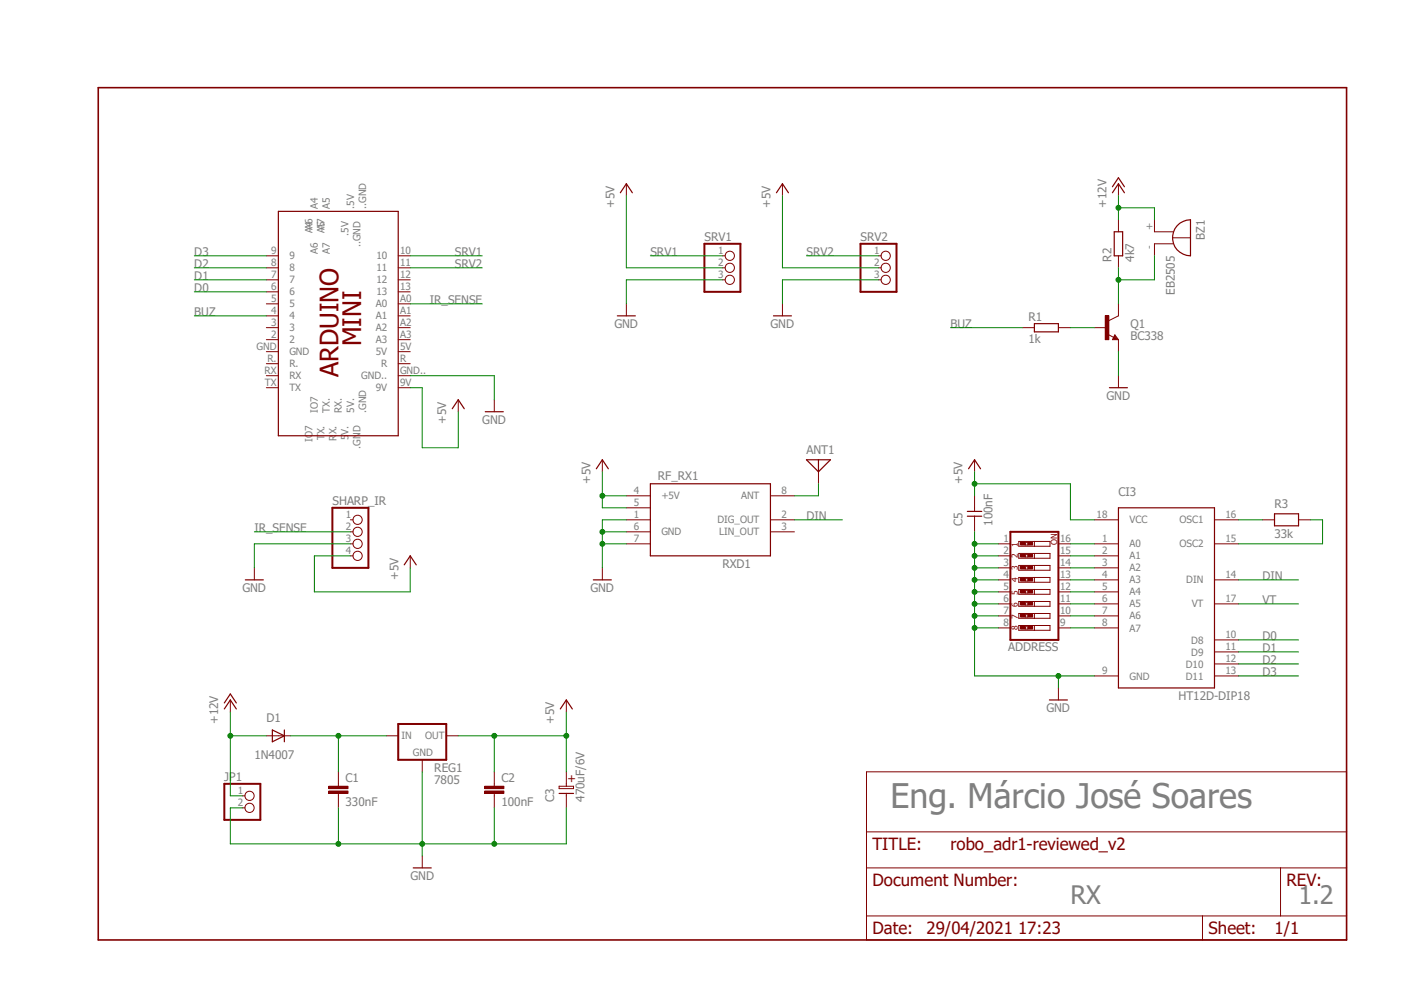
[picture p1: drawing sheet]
<svg xmlns="http://www.w3.org/2000/svg" width="297mm" height="210mm" viewBox="0 0 297 210" stroke-linecap="round" stroke-linejoin="round" font-family="sans-serif">
<path d="M20.3 18.2l264.9 181.1M285.2 18.2l-264.9 181.1" fill="none" stroke="#fff" stroke-width=".21"/>
<path d="M20.8 18.5h264.1v180.3h-264.1z" fill="none" stroke="#800000" stroke-width=".34"/>
<g fill="none" stroke="#800000" stroke-width=".21">
<path d="M132.5 38.9v2.5M165.5 38.9v2.5M56.3 59.2h2.6M56.3 56.6h2.6M56.3 54.1h2.6M84.2 59.2h2.6M84.2 56.6h2.6M84.2 54.1h2.6M152.8 59.2h.6M152.8 56.6h.6M152.8 54.1h.6M185.8 59.2h.6"/>
<path d="M185.8 56.6h.6M185.8 54.1h.6M236.6 46.5v2.5M236.6 54.1v2.5M56.3 79.5h2.6M56.3 74.4h2.6M56.3 61.7h2.6M56.3 76.9h2.6M56.3 64.3h2.6M56.3 71.8h2.6M56.3 69.3h2.6M56.3 66.8h2.6"/>
<path d="M84.2 79.5h2.6M84.2 74.4h2.6M84.2 61.7h2.6M84.2 76.9h2.6M84.2 64.3h2.6M84.2 71.8h2.6M84.2 69.3h2.6M84.2 66.8h2.6M132.5 64.3v2.5M165.5 64.3v2.5M216.3 69.3h2.5M223.9 69.3h2.5"/>
<path d="M234.4 70.7l1.2 .7M235.8 70.8l.8 1h-1.3zM236.6 66.8l-2 1M56.3 82h2.6M84.2 82h2.6M96.9 84.5v2.6M104.6 84.5v2.6M74.1 109.9h.6M74.1 112.5h.6M74.1 115h.6M74.1 117.6h.6M86.8 117.6v2.5"/>
<path d="M53.8 120.1v2.5M183.3 163.2h101.6v35.6h-101.6zM183.3 175.9h101.6M183.3 183.6h101.6M183.3 193.7h101.6M254.4 193.7v5.1M270.9 183.6v10.1"/>
<circle cx="154.4" cy="56.6" r=".98"/>
<circle cx="154.4" cy="59.2" r=".98"/>
<circle cx="154.4" cy="54.1" r=".98"/>
<circle cx="187.4" cy="54.1" r=".98"/>
<circle cx="187.4" cy="59.2" r=".98"/>
<circle cx="187.4" cy="56.6" r=".98"/>
<circle cx="75.6" cy="117.6" r=".98"/>
<circle cx="75.6" cy="112.5" r=".98"/>
<circle cx="75.6" cy="115" r=".98"/>
<circle cx="75.6" cy="109.9" r=".98"/>
</g>
<path d="M58.9 44.7h25.3v47.5h-25.3zM131.2 40.8l1.3-1.9 1.3 1.9M164.3 40.8l1.2-1.9 1.3 1.9M235.7 49h1.8v5.1h-1.8zM130.6 66.8h3.8M163.6 66.8h3.8M218.8 68.5h5.1v1.7h-5.1zM235.8 71.3l.2 .3h-.4l.2-.5 .5 .6h-.7M95.7 86.4l1.2-1.9 1.3 1.9M102.7 87.1h3.8M85.5 119.5l1.3-1.9 1.3 1.9M51.9 122.6h3.8" fill="none" stroke="#800000" stroke-width=".25"/>
<path d="M149 51.6h7.6v10.1h-7.6zM182 51.6h7.7v10.1h-7.7zM70.3 107.4h7.6v12.7h-7.6z" fill="none" stroke="#800000" stroke-width=".42"/>
<path d="M233.8 66.8h.8v5h-.8z" fill-rule="evenodd" fill="#800000"/>
<g fill="none" stroke="#800000" stroke-width=".21">
<path d="M244.2 46.5v2.5h4M248 50.3h3.8M248.2 51.6h-4v2.5M231.5 69.3h2.6M233.8 66.8h.8v5h-.8zM236.6 64.3v2.5M236.6 71.8v2.6M236.6 79.5v2.5M56.3 155.6h5.1M81.7 155.6h2.5M94.4 155.6h2.5M71.6 165.8v.5"/>
<path d="M71.6 167.8v.5M89.3 160.7v2.5"/>
</g>
<path d="M249 47.8a4 4 0 0 1 2.8-1.3v7.6a3.8 3.8 0 0 1-3.4-2.3 3.8 3.8 0 0 1 .6-4zM234.7 82h3.8M57.6 154.4l2.6 1.2-2.6 1.3zM60.2 154.4v2.5" fill="none" stroke="#800000" stroke-width=".25"/>
<path d="M84.2 153.1h10.2v7.6h-10.2z" fill="none" stroke="#800000" stroke-width=".42"/>
<path d="M69.6 167.3h4v.5h-4z" fill-rule="evenodd" fill="#800000"/>
<path d="M69.6 167.3h4v.5h-4z" fill="none" stroke="#800000" stroke-width=".21"/>
<path d="M69.6 166.3h4v.5h-4z" fill-rule="evenodd" fill="#800000"/>
<path d="M69.6 166.3h4v.5h-4zM71.6 163.2v2.6M71.6 168.3v2.6M104.6 165.8v.5M104.6 167.8v.5" fill="none" stroke="#800000" stroke-width=".21"/>
<path d="M102.5 167.3h4.1v.5h-4.1z" fill-rule="evenodd" fill="#800000"/>
<path d="M102.5 167.3h4.1v.5h-4.1z" fill="none" stroke="#800000" stroke-width=".21"/>
<path d="M102.5 166.3h4.1v.5h-4.1z" fill-rule="evenodd" fill="#800000"/>
<g fill="none" stroke="#800000" stroke-width=".21">
<path d="M236.6 38.9v2.5M206.2 97.2v2.6M215.5 114.5h6.6v1h-6.6zM215.5 117.1h6.6v1h-6.6zM215.5 119.6h6.6v1h-6.6zM216.9 119.8h.5M216.9 117.8h.5M216.9 117.3h.5M216.9 115.3h.5M216.9 114.8h.5M218.8 114.5v1M218.8 117.1v1"/>
<path d="M218.8 119.6v1M231.5 115h5.1M231.5 117.6h5.1M231.5 109.9h5.1M256.9 115h5.1M256.9 109.9h5.1M215.5 132.3h6.6v1h-6.6zM215.5 122.1h6.6v1h-6.6zM215.5 124.7h6.6v1h-6.6zM215.5 127.2h6.6v1h-6.6zM215.5 129.8h6.6v1h-6.6zM216.9 133.1h.5"/>
<path d="M216.9 132.5h.5M216.9 130.5h.5M216.9 130h.5M216.9 128h.5M216.9 127.5h.5M216.9 125.4h.5M216.9 124.9h.5M216.9 122.9h.5M216.9 122.4h.5M216.9 120.4h.5M218.8 122.1v1M218.8 124.7v1"/>
<path d="M218.8 127.2v1M218.8 129.8v1M218.8 132.3v1M231.5 120.1h5.1M231.5 122.6h5.1M231.5 125.2h5.1M231.5 127.7h5.1M231.5 130.3h5.1M231.5 132.8h5.1M256.9 122.6h5.1M256.9 127.7h5.1M256.9 135.3h5.1"/>
<path d="M256.9 137.9h5.1M48.7 148v2.6M119.8 148v2.6M223.9 145.5v2.5M231.5 143h5.1M256.9 140.4h5.1M256.9 143h5.1M51.3 168.3h.5M51.3 170.9h.5M102.5 166.3h4.1v.5h-4.1zM104.6 163.2v2.6M104.6 168.3v2.6"/>
<path d="M118.3 166.3h3v.5h-3zM119.8 163.2v3.1M119.8 167.8v3.1M89.3 181v2.6"/>
<circle cx="52.8" cy="168.3" r=".98"/>
<circle cx="52.8" cy="170.9" r=".98"/>
</g>
<path d="M235.3 39.5l1.3-1.9 1.3 1.9M235.3 40.8l1.3-1.9 1.3 1.9M204.9 99.1l1.3-1.9 1.2 1.9M236.6 107.4h20.3v38.1h-20.3zM47.5 149.9l1.2-1.9 1.3 1.9M47.5 148.7l1.2-1.9 1.3 1.9M118.5 149.9l1.3-1.9 1.3 1.9M222 148h3.8M118.3 167.8h3M87.4 183.6h3.8" fill="none" stroke="#800000" stroke-width=".25"/>
<path d="M213.7 112.5h10.2v22.8h-10.2zM47.5 165.8h7.6v7.6h-7.6z" fill="none" stroke="#800000" stroke-width=".42"/>
<path d="M217.4 132.5h1v.6h-1z" fill-rule="evenodd" fill="#800000"/>
<path d="M217.4 132.5h1v.6h-1z" fill="none" stroke="#800000" stroke-width=".21"/>
<path d="M215.9 132.5h1v.6h-1z" fill-rule="evenodd" fill="#800000"/>
<path d="M215.9 132.5h1v.6h-1z" fill="none" stroke="#800000" stroke-width=".21"/>
<path d="M217.4 130h1v.5h-1z" fill-rule="evenodd" fill="#800000"/>
<path d="M217.4 130h1v.5h-1z" fill="none" stroke="#800000" stroke-width=".21"/>
<path d="M215.9 130h1v.5h-1z" fill-rule="evenodd" fill="#800000"/>
<path d="M215.9 130h1v.5h-1z" fill="none" stroke="#800000" stroke-width=".21"/>
<path d="M217.4 127.5h1v.5h-1z" fill-rule="evenodd" fill="#800000"/>
<path d="M217.4 127.5h1v.5h-1z" fill="none" stroke="#800000" stroke-width=".21"/>
<path d="M215.9 127.5h1v.5h-1z" fill-rule="evenodd" fill="#800000"/>
<path d="M215.9 127.5h1v.5h-1z" fill="none" stroke="#800000" stroke-width=".21"/>
<path d="M217.4 124.9h1v.5h-1z" fill-rule="evenodd" fill="#800000"/>
<path d="M217.4 124.9h1v.5h-1z" fill="none" stroke="#800000" stroke-width=".21"/>
<path d="M215.9 124.9h1v.5h-1z" fill-rule="evenodd" fill="#800000"/>
<path d="M215.9 124.9h1v.5h-1z" fill="none" stroke="#800000" stroke-width=".21"/>
<path d="M217.4 122.4h1v.5h-1z" fill-rule="evenodd" fill="#800000"/>
<path d="M217.4 122.4h1v.5h-1z" fill="none" stroke="#800000" stroke-width=".21"/>
<path d="M215.9 122.4h1v.5h-1z" fill-rule="evenodd" fill="#800000"/>
<path d="M215.9 122.4h1v.5h-1z" fill="none" stroke="#800000" stroke-width=".21"/>
<path d="M217.4 119.8h1v.6h-1z" fill-rule="evenodd" fill="#800000"/>
<path d="M217.4 119.8h1v.6h-1z" fill="none" stroke="#800000" stroke-width=".21"/>
<path d="M215.9 119.8h1v.6h-1z" fill-rule="evenodd" fill="#800000"/>
<path d="M215.9 119.8h1v.6h-1z" fill="none" stroke="#800000" stroke-width=".21"/>
<path d="M217.4 117.3h1v.5h-1z" fill-rule="evenodd" fill="#800000"/>
<path d="M217.4 117.3h1v.5h-1z" fill="none" stroke="#800000" stroke-width=".21"/>
<path d="M215.9 117.3h1v.5h-1z" fill-rule="evenodd" fill="#800000"/>
<path d="M215.9 117.3h1v.5h-1z" fill="none" stroke="#800000" stroke-width=".21"/>
<path d="M217.4 114.8h1v.5h-1z" fill-rule="evenodd" fill="#800000"/>
<path d="M217.4 114.8h1v.5h-1z" fill="none" stroke="#800000" stroke-width=".21"/>
<path d="M215.9 114.8h1v.5h-1z" fill-rule="evenodd" fill="#800000"/>
<g fill="none" stroke="#800000" stroke-width=".21">
<path d="M127.4 97.2v2.6M173.1 99.8v2.5M132.5 115h5.1M132.5 109.9h5.1M132.5 112.5h5.1M132.5 104.9h5.1M132.5 107.4h5.1M163 109.9h5.1M163 112.5h5.1M163 104.9h5.1M206.2 104.9v3.3M206.2 109.2v3.3"/>
<path d="M211.2 117.6h2.5M211.2 115h2.5M215.9 114.8h1v.5h-1zM223.9 117.6h2.5M223.9 115h2.5M267.1 109.9h2.5M274.7 109.9h2.5M127.4 120.1v2.5M211.2 132.8h2.5M211.2 130.3h2.5M211.2 127.7h2.5M211.2 125.2h2.5"/>
<path d="M211.2 122.6h2.5M211.2 120.1h2.5M223.9 132.8h2.5M223.9 130.3h2.5M223.9 127.7h2.5M223.9 125.2h2.5M223.9 122.6h2.5M223.9 120.1h2.5"/>
</g>
<path d="M126.2 99.1l1.2-1.9 1.3 1.9M170.6 97.2h5.1l-2.6 2.6zM173.1 97.2v2.6M137.6 102.3h25.4v15.3h-25.4zM204.6 109.2h3.1M204.6 108.2h3.1M269.6 108.7h5.1v2.5h-5.1zM125.5 122.6h3.8" fill="none" stroke="#800000" stroke-width=".25"/>
<path d="M132.5 41.4v15.2h20.3M165.5 41.4v15.2h20.3M86.8 82h2.5v12.7h7.6v-7.6M74.1 117.6h-7.6v7.6h20.3v-5.1M96.9 155.6h22.9M104.6 155.6v7.6M119.8 150.6v12.6" fill="none" stroke="#008000" stroke-width=".21"/>
<circle cx="104.6" cy="155.6" r=".51" fill="#008000"/>
<circle cx="104.6" cy="155.6" r=".51" fill="none" stroke="#008000" stroke-width=".21"/>
<circle cx="119.8" cy="155.6" r=".51" fill="#008000"/>
<g fill="none" stroke="#008000" stroke-width=".21">
<path d="M206.2 99.8v5.1M206.2 102.3h20.2v7.6h5.1"/>
<circle cx="119.8" cy="155.6" r=".51"/>
</g>
<circle cx="206.2" cy="102.3" r=".51" fill="#008000"/>
<g fill="none" stroke="#008000" stroke-width=".21">
<path d="M127.4 99.8v7.6h5.1M127.4 104.9h5.1"/>
<circle cx="206.2" cy="102.3" r=".51"/>
</g>
<circle cx="127.4" cy="104.9" r=".51" fill="#008000"/>
<g fill="none" stroke="#008000" stroke-width=".21">
<path d="M152.8 59.2h-20.3v5.1M185.8 59.2h-20.3v5.1M86.8 79.5h17.8v5M236.6 74.4v5.1M74.1 115h-20.3v5.1M71.6 170.9v7.6h48.2v-7.6M89.3 163.2v17.8M104.6 170.9v7.6"/>
<circle cx="127.4" cy="104.9" r=".51"/>
</g>
<circle cx="89.3" cy="178.5" r=".51" fill="#008000"/>
<circle cx="89.3" cy="178.5" r=".51" fill="none" stroke="#008000" stroke-width=".21"/>
<circle cx="104.6" cy="178.5" r=".51" fill="#008000"/>
<g fill="none" stroke="#008000" stroke-width=".21">
<path d="M51.3 170.9h-2.6v7.6h22.9"/>
<circle cx="104.6" cy="178.5" r=".51"/>
</g>
<circle cx="71.6" cy="178.5" r=".51" fill="#008000"/>
<g fill="none" stroke="#008000" stroke-width=".21">
<path d="M206.2 115h5M206.2 112.5v30.5h25.3M206.2 117.6h5M206.2 132.8h5M206.2 130.3h5M206.2 127.7h5M206.2 125.2h5M206.2 122.6h5M206.2 120.1h5M223.9 143v2.5"/>
<circle cx="71.6" cy="178.5" r=".51"/>
</g>
<circle cx="206.2" cy="117.6" r=".51" fill="#008000"/>
<circle cx="206.2" cy="117.6" r=".51" fill="none" stroke="#008000" stroke-width=".21"/>
<circle cx="206.2" cy="120.1" r=".51" fill="#008000"/>
<circle cx="206.2" cy="120.1" r=".51" fill="none" stroke="#008000" stroke-width=".21"/>
<circle cx="206.2" cy="122.6" r=".51" fill="#008000"/>
<circle cx="206.2" cy="122.6" r=".51" fill="none" stroke="#008000" stroke-width=".21"/>
<circle cx="206.2" cy="125.2" r=".51" fill="#008000"/>
<circle cx="206.2" cy="125.2" r=".51" fill="none" stroke="#008000" stroke-width=".21"/>
<circle cx="206.2" cy="127.7" r=".51" fill="#008000"/>
<circle cx="206.2" cy="127.7" r=".51" fill="none" stroke="#008000" stroke-width=".21"/>
<circle cx="206.2" cy="130.3" r=".51" fill="#008000"/>
<circle cx="206.2" cy="130.3" r=".51" fill="none" stroke="#008000" stroke-width=".21"/>
<circle cx="206.2" cy="132.8" r=".51" fill="#008000"/>
<circle cx="206.2" cy="132.8" r=".51" fill="none" stroke="#008000" stroke-width=".21"/>
<circle cx="223.9" cy="143" r=".51" fill="#008000"/>
<circle cx="223.9" cy="143" r=".51" fill="none" stroke="#008000" stroke-width=".21"/>
<circle cx="206.2" cy="115" r=".51" fill="#008000"/>
<g fill="none" stroke="#008000" stroke-width=".21">
<path d="M127.4 115h5.1M127.4 112.5h5.1M132.5 109.9h-5.1v10.2"/>
<circle cx="206.2" cy="115" r=".51"/>
</g>
<circle cx="127.4" cy="115" r=".51" fill="#008000"/>
<circle cx="127.4" cy="115" r=".51" fill="none" stroke="#008000" stroke-width=".21"/>
<circle cx="127.4" cy="112.5" r=".51" fill="#008000"/>
<g fill="none" stroke="#008000" stroke-width=".21">
<path d="M86.8 54.1h15.2M86.8 56.6h15.2M137.6 54.1h15.2M170.6 54.1h15.2M236.6 56.6v7.7M244.2 54.1v5.1h-7.6M41.1 66.8h15.2M201.1 69.3h15.2M226.4 69.3h5.1"/>
<circle cx="127.4" cy="112.5" r=".51"/>
</g>
<circle cx="236.6" cy="59.2" r=".51" fill="#008000"/>
<g fill="none" stroke="#008000" stroke-width=".21">
<path d="M86.8 64.3h15.2M53.8 112.5h20.3M48.7 150.6v17.7h2.6M48.7 155.6h7.6"/>
<circle cx="236.6" cy="59.2" r=".51"/>
</g>
<circle cx="48.7" cy="155.6" r=".51" fill="#008000"/>
<g fill="none" stroke="#008000" stroke-width=".21">
<path d="M236.6 41.4v5.1M236.6 43.9h7.6v2.6"/>
<circle cx="48.7" cy="155.6" r=".51"/>
</g>
<circle cx="236.6" cy="43.9" r=".51" fill="#008000"/>
<g fill="none" stroke="#008000" stroke-width=".21">
<path d="M61.4 155.6h20.3M71.6 155.6v7.6"/>
<circle cx="236.6" cy="43.9" r=".51"/>
</g>
<circle cx="71.6" cy="155.6" r=".51" fill="#008000"/>
<g fill="none" stroke="#008000" stroke-width=".21">
<path d="M41.1 54.1h15.2M41.1 56.6h15.2M41.1 59.2h15.2M41.1 61.7h15.2M168.1 109.9h10.1M173.1 102.3v2.6h-5M226.4 117.6h5.1M226.4 115h5.1M262 109.9h5.1M277.2 109.9h2.6v5.1h-17.8M226.4 127.7h5.1M226.4 132.8h5.1"/>
<path d="M226.4 130.3h5.1M226.4 125.2h5.1M226.4 122.6h5.1M226.4 120.1h5.1M262 137.9h12.7M262 135.3h12.7M262 127.7h12.7M262 122.6h12.7M262 143h12.7M262 140.4h12.7"/>
<circle cx="71.6" cy="155.6" r=".51"/>
</g>
<text font-size="7.2" fill="#808080" x="188.4" y="170.9">Eng. Márcio José Soares</text>
<g font-size="5.4" fill="#800000">
<text x="76.4" y="73.2" transform="rotate(-90 76.4 73.2)">MINI</text>
<text x="71.6" y="79.8" transform="rotate(-90 71.6 79.8)">ARDUINO</text>
</g>
<g font-size="5.4" fill="#808080">
<text x="226.4" y="191.2">RX</text>
<text x="274.7" y="191.2">1.2</text>
</g>
<g font-size="3.6" fill="#800000">
<text x="184.6" y="179.7">TITLE:</text>
<text x="201.1" y="179.7">robo_adr1-reviewed_v2</text>
<text x="184.6" y="187.4">Document Number:</text>
<text x="272.2" y="187.4">REV:</text>
<text x="184.6" y="197.5">Date:</text>
<text x="196" y="197.5">29/04/2021 17:23</text>
<text x="255.7" y="197.5">Sheet:</text>
<text x="269.6" y="197.5">1/1</text>
</g>
<g font-size="2.5" fill="#808080">
<text x="130" y="43.9" transform="rotate(-90 130 43.9)">+5V</text>
<text x="163" y="43.9" transform="rotate(-90 163 43.9)">+5V</text>
<text x="234.1" y="43.9" transform="rotate(-90 234.1 43.9)">+12V</text>
<text x="149" y="50.9">SRV1</text>
<text x="182" y="50.9">SRV2</text>
<text x="254.9" y="50.7" transform="rotate(-90 254.9 50.7)">BZ1</text>
<text x="41.1" y="54.1">D3</text>
<text x="41.1" y="56.6">D2</text>
<text x="41.1" y="59.2">D1</text>
<text x="96.2" y="54.1">SRV1</text>
<text x="96.2" y="56.6">SRV2</text>
<text x="137.6" y="54.1">SRV1</text>
<text x="170.6" y="54.1">SRV2</text>
<text x="235.1" y="55.4" transform="rotate(-90 235.1 55.4)">R2</text>
<text x="239.9" y="55.4" transform="rotate(-90 239.9 55.4)">4k7</text>
<text x="41.1" y="61.7">D0</text>
<text x="90.9" y="64.3">IR_SENSE</text>
<text x="248.5" y="62.4" transform="rotate(-90 248.5 62.4)">EB2505</text>
<text x="41.1" y="66.8">BUZ</text>
<text x="130" y="69.3">GND</text>
<text x="163" y="69.3">GND</text>
<text x="201.1" y="69.3">BUZ</text>
<text x="217.6" y="67.8">R1</text>
<text x="239.1" y="71.8">BC338</text>
<text x="239.1" y="69.3">Q1</text>
<text x="217.6" y="72.6">1k</text>
<text x="94.4" y="89.6" transform="rotate(-90 94.4 89.6)">+5V</text>
<text x="102" y="89.6">GND</text>
<text x="234.1" y="84.5">GND</text>
<text x="170.6" y="96">ANT1</text>
<text x="139.2" y="101.6">RF_RX1</text>
<text x="70.3" y="106.8">SHARP_IR</text>
<text x="124.9" y="102.3" transform="rotate(-90 124.9 102.3)">+5V</text>
<text x="203.6" y="102.3" transform="rotate(-90 203.6 102.3)">+5V</text>
<text x="236.6" y="104.9">CI3</text>
<text x="269.6" y="107.4">R3</text>
<text x="53.8" y="112.5">IR_SENSE</text>
<text x="170.6" y="109.9">DIN</text>
<text x="203.6" y="111.2" transform="rotate(-90 203.6 111.2)">C5</text>
<text x="210" y="111.2" transform="rotate(-90 210 111.2)">100nF</text>
<text x="269.6" y="113.8">33k</text>
<text x="51.3" y="125.2">GND</text>
<text x="84.3" y="122.6" transform="rotate(-90 84.3 122.6)">+5V</text>
<text x="124.9" y="125.2">GND</text>
<text x="152.8" y="120.1">RXD1</text>
<text x="267.1" y="122.6">DIN</text>
<text x="267.1" y="127.7">VT</text>
<text x="213.3" y="137.8">ADDRESS</text>
<text x="267.1" y="137.9">D1</text>
<text x="267.1" y="135.3">D0</text>
<text x="267.1" y="143">D3</text>
<text x="267.1" y="140.4">D2</text>
<text x="249.3" y="148">HT12D-DIP18</text>
<text x="46.2" y="153.1" transform="rotate(-90 46.2 153.1)">+12V</text>
<text x="56.3" y="152.6">D1</text>
<text x="117.3" y="153.1" transform="rotate(-90 117.3 153.1)">+5V</text>
<text x="221.4" y="150.6">GND</text>
<text x="53.8" y="160.5">1N4007</text>
<text x="47.5" y="165.1">JP1</text>
<text x="73.1" y="165.4">C1</text>
<text x="91.9" y="165.8">7805</text>
<text x="91.9" y="163.2">REG1</text>
<text x="106.1" y="165.4">C2</text>
<text x="73.1" y="170.5">330nF</text>
<text x="106.1" y="170.5">100nF</text>
<text x="117.3" y="169.6" transform="rotate(-90 117.3 169.6)">C3</text>
<text x="123.6" y="169.6" transform="rotate(-90 123.6 169.6)">470uF/6V</text>
<text x="86.8" y="186.1">GND</text>
</g>
<text font-size="2.5" fill="#800000" x="121.7" y="165.7" transform="rotate(-90 121.7 165.7)">+</text>
<g font-size="2.1" fill="#808080">
<text x="67.3" y="44.2" transform="rotate(-90 67.3 44.2)">A4</text>
<text x="69.8" y="44.2" transform="rotate(-90 69.8 44.2)">A5</text>
<text x="74.9" y="44.2" transform="rotate(-90 74.9 44.2)">.5V</text>
<text x="77.4" y="44.2" transform="rotate(-90 77.4 44.2)">..GND</text>
<text x="57.4" y="53.7">9</text>
<text x="66.1" y="49.2" transform="rotate(-90 66.1 49.2)">A4</text>
<text x="66.1" y="48.6" transform="rotate(-90 66.1 48.6)">A6</text>
<text x="67.3" y="53.8" transform="rotate(-90 67.3 53.8)">A6</text>
<text x="68.7" y="49.2" transform="rotate(-90 68.7 49.2)">A5</text>
<text x="68.7" y="48.6" transform="rotate(-90 68.7 48.6)">A7</text>
<text x="69.8" y="53.8" transform="rotate(-90 69.8 53.8)">A7</text>
<text x="73.7" y="49.9" transform="rotate(-90 73.7 49.9)">.5V</text>
<text x="76.3" y="52.3" transform="rotate(-90 76.3 52.3)">..GND</text>
<text x="84.6" y="53.7">10</text>
<text x="151.9" y="53.7">1</text>
<text x="184.9" y="53.7">1</text>
<text x="243.9" y="52.7" transform="rotate(-90 243.9 52.7)">-</text>
<text x="243.9" y="48.6" transform="rotate(-90 243.9 48.6)">+</text>
<text x="57.4" y="56.3">8</text>
<text x="57.4" y="58.8">7</text>
<text x="61.2" y="54.9">9</text>
<text x="61.2" y="57.4">8</text>
<text x="61.2" y="59.9">7</text>
<text x="79.6" y="59.9">12</text>
<text x="79.6" y="57.4">11</text>
<text x="79.6" y="54.9">10</text>
<text x="84.6" y="58.8">12</text>
<text x="84.6" y="56.3">11</text>
<text x="151.9" y="56.3">2</text>
<text x="151.9" y="58.8">3</text>
<text x="184.9" y="56.3">2</text>
<text x="184.9" y="58.8">3</text>
<text x="57.4" y="61.3">6</text>
<text x="57.4" y="63.9">5</text>
<text x="61.2" y="62.5">6</text>
<text x="61.2" y="65">5</text>
<text x="79.5" y="65">A0</text>
<text x="79.6" y="62.5">13</text>
<text x="84.6" y="61.3">13</text>
<text x="84.6" y="63.9">A0</text>
<text x="57.4" y="71.5">2</text>
<text x="57.4" y="69">3</text>
<text x="57.4" y="66.4">4</text>
<text x="61.2" y="70.1">3</text>
<text x="61.2" y="67.6">4</text>
<text x="79.5" y="70.1">A2</text>
<text x="79.5" y="67.6">A1</text>
<text x="84.6" y="71.5">A3</text>
<text x="84.6" y="69">A2</text>
<text x="84.6" y="66.4">A1</text>
<text x="54.3" y="74">GND</text>
<text x="56.6" y="76.6">R.</text>
<text x="61.2" y="75.1">GND</text>
<text x="61.2" y="77.7">R.</text>
<text x="61.2" y="72.6">2</text>
<text x="79.5" y="75.1">5V</text>
<text x="79.5" y="72.6">A3</text>
<text x="80.6" y="77.7">R</text>
<text x="84.6" y="74">5V</text>
<text x="84.6" y="76.6">R</text>
<text x="56" y="79.1">RX</text>
<text x="56" y="81.7">TX</text>
<text x="61.2" y="80.2">RX</text>
<text x="61.2" y="82.8">TX</text>
<text x="76.4" y="80.2">GND..</text>
<text x="79.5" y="82.8">9V</text>
<text x="84.6" y="81.7">9V</text>
<text x="84.6" y="79.1">GND..</text>
<text x="67.3" y="87.3" transform="rotate(-90 67.3 87.3)">IO7</text>
<text x="69.8" y="87.3" transform="rotate(-90 69.8 87.3)">TX.</text>
<text x="72.3" y="87.3" transform="rotate(-90 72.3 87.3)">RX.</text>
<text x="74.9" y="87.3" transform="rotate(-90 74.9 87.3)">5V.</text>
<text x="77.4" y="87.3" transform="rotate(-90 77.4 87.3)">.GND</text>
<text x="66.1" y="93.4" transform="rotate(-90 66.1 93.4)">IO7</text>
<text x="68.7" y="93.1" transform="rotate(-90 68.7 93.1)">TX.</text>
<text x="71.2" y="93.2" transform="rotate(-90 71.2 93.2)">RX.</text>
<text x="73.7" y="93" transform="rotate(-90 73.7 93)">5V.</text>
<text x="76.3" y="94.9" transform="rotate(-90 76.3 94.9)">.GND</text>
<text x="134.1" y="104.5">4</text>
<text x="134.1" y="107.1">5</text>
<text x="139.9" y="105.6">+5V</text>
<text x="156.8" y="105.6">ANT</text>
<text x="165.3" y="104.5">8</text>
<text x="73.2" y="109.6">1</text>
<text x="73.2" y="112.1">2</text>
<text x="134.1" y="109.6">1</text>
<text x="134.1" y="112.1">6</text>
<text x="139.9" y="113.2">GND</text>
<text x="151.8" y="110.7">DIG_OUT</text>
<text x="152.1" y="113.2">LIN_OUT</text>
<text x="165.3" y="109.6">2</text>
<text x="165.3" y="112.1">3</text>
<text x="232" y="109.6">18</text>
<text x="239" y="110.7">VCC</text>
<text x="249.5" y="110.7">OSC1</text>
<text x="259.2" y="109.6">16</text>
<text x="73.2" y="114.7">3</text>
<text x="73.2" y="117.2">4</text>
<text x="134.1" y="114.7">7</text>
<text x="212.3" y="114.7">1</text>
<text x="212.3" y="117.2">2</text>
<text x="212.3" y="119.8">3</text>
<text x="224.3" y="119.8">14</text>
<text x="224.3" y="117.2">15</text>
<text x="224.3" y="114.7">16</text>
<text x="233.1" y="114.7">1</text>
<text x="233.1" y="117.2">2</text>
<text x="233.1" y="119.8">3</text>
<text x="239" y="115.8">A0</text>
<text x="239" y="118.3">A1</text>
<text x="249.5" y="115.8">OSC2</text>
<text x="259.2" y="114.7">15</text>
<text x="212.3" y="122.3">4</text>
<text x="212.3" y="124.8">5</text>
<text x="224.3" y="124.8">12</text>
<text x="224.3" y="122.3">13</text>
<text x="233.1" y="122.3">4</text>
<text x="233.1" y="124.8">5</text>
<text x="239" y="120.9">A2</text>
<text x="239" y="123.4">A3</text>
<text x="239" y="125.9">A4</text>
<text x="251" y="123.4">DIN</text>
<text x="259.2" y="122.3">14</text>
<text x="212.3" y="127.3">6</text>
<text x="212.3" y="129.9">7</text>
<text x="224.3" y="129.9">10</text>
<text x="224.3" y="127.3">11</text>
<text x="233.1" y="127.3">6</text>
<text x="233.1" y="129.9">7</text>
<text x="239" y="128.5">A5</text>
<text x="239" y="131">A6</text>
<text x="252.1" y="128.5">VT</text>
<text x="259.2" y="127.3">17</text>
<text x="212.3" y="132.4">8</text>
<text x="224.3" y="132.4">9</text>
<text x="233.1" y="132.4">8</text>
<text x="239" y="133.6">A7</text>
<text x="252" y="136.1">D8</text>
<text x="259.2" y="135">10</text>
<text x="259.2" y="137.5">11</text>
<text x="233.1" y="142.6">9</text>
<text x="239" y="143.7">GND</text>
<text x="250.9" y="141.2">D10</text>
<text x="250.9" y="143.7">D11</text>
<text x="252" y="138.6">D9</text>
<text x="259.2" y="140">12</text>
<text x="259.2" y="142.6">13</text>
<text x="84.9" y="156.3">IN</text>
<text x="87.3" y="159.9">GND</text>
<text x="90" y="156.3">OUT</text>
<text x="50.3" y="168">1</text>
<text x="50.3" y="170.5">2</text>
</g>
<g font-size="1.8" fill="#800000">
<text x="215.3" y="118" transform="rotate(-90 215.3 118)">2</text>
<text x="215.3" y="115.7" transform="rotate(-90 215.3 115.7)">1</text>
<text x="223.6" y="115.3" transform="rotate(-90 223.6 115.3)">ON</text>
<text x="215.3" y="125.8" transform="rotate(-90 215.3 125.8)">5</text>
<text x="215.3" y="123.1" transform="rotate(-90 215.3 123.1)">4</text>
<text x="215.3" y="120.6" transform="rotate(-90 215.3 120.6)">3</text>
<text x="215.3" y="130.9" transform="rotate(-90 215.3 130.9)">7</text>
<text x="215.3" y="128.3" transform="rotate(-90 215.3 128.3)">6</text>
<text x="215.3" y="133.3" transform="rotate(-90 215.3 133.3)">8</text>
</g>
</svg>
